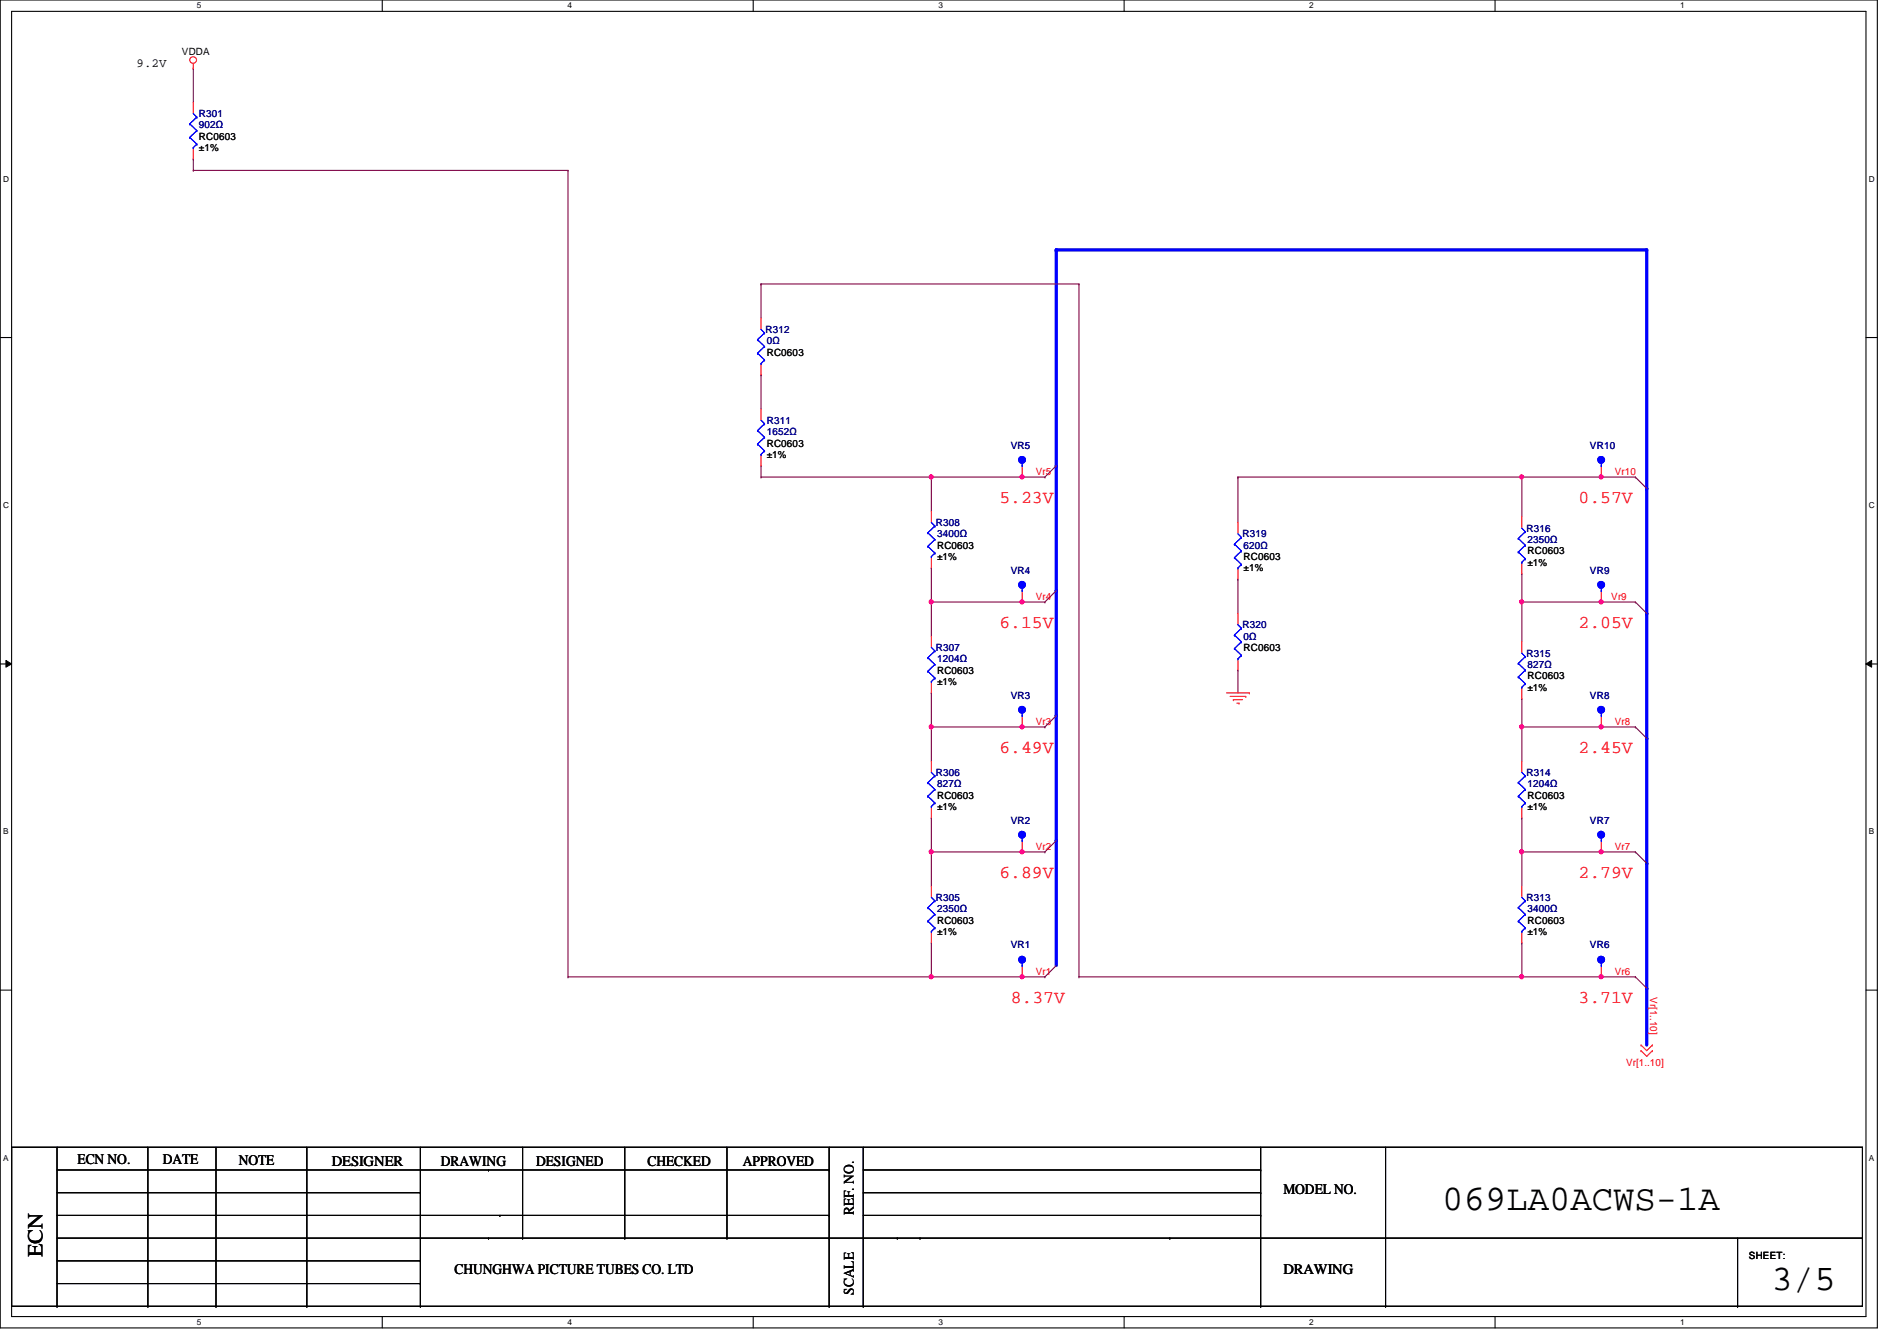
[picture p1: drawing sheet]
<svg xmlns="http://www.w3.org/2000/svg" width="297mm" height="210mm" viewBox="0 0 297 210" stroke-linecap="round" stroke-linejoin="round" font-family="sans-serif">
<path d="M0 0h294v207.9h-294zM1.8 1.8h290.4v204.3h-290.4z" fill="none" stroke="#000" stroke-width=".17"/>
<g fill="#fff">
<path d="M30.8 .2h.7v1.4h-.7z"/>
<path d="M30.8 206.2h.7v1.4h-.7z"/>
</g>
<path d="M59.9 0v1.8M59.9 206.1v1.8" fill="none" stroke="#000" stroke-width=".17"/>
<g fill="#fff">
<path d="M88.9 .2h.6v1.4h-.6z"/>
<path d="M88.9 206.2h.6v1.4h-.6z"/>
</g>
<path d="M117.9 0v1.8M117.9 206.1v1.8" fill="none" stroke="#000" stroke-width=".17"/>
<g fill="#fff">
<path d="M146.9 .2h.7v1.4h-.7z"/>
<path d="M146.9 206.2h.7v1.4h-.7z"/>
</g>
<path d="M176 0v1.8M176 206.1v1.8" fill="none" stroke="#000" stroke-width=".17"/>
<g fill="#fff">
<path d="M205 .2h.7v1.4h-.7z"/>
<path d="M205 206.2h.7v1.4h-.7z"/>
</g>
<path d="M234.1 0v1.8M234.1 206.1v1.8" fill="none" stroke="#000" stroke-width=".17"/>
<g fill="#fff">
<path d="M263.1 .2h.7v1.4h-.7z"/>
<path d="M263.1 206.2h.7v1.4h-.7z"/>
<path d="M.5 27.3h.9v1.4h-.9z"/>
<path d="M292.6 27.3h.9v1.4h-.9z"/>
<path d="M.5 78.4h.9v1.4h-.9z"/>
<path d="M292.6 78.4h.9v1.4h-.9z"/>
</g>
<path d="M0 52.8h1.8M292.2 52.8h1.8" fill="none" stroke="#000" stroke-width=".17"/>
<g fill="#fff">
<path d="M.5 129.5h.8v1.4h-.8z"/>
<path d="M292.6 129.5h.9v1.4h-.9z"/>
</g>
<path d="M0 103.9h1.8M292.2 103.9h1.8" fill="none" stroke="#000" stroke-width=".17"/>
<path d="M.9 103.4l.9 .5-.9 .5zM292.2 103.9l.9-.5v1z" fill="#000"/>
<path d="M.9 103.4l.9 .5-.9 .5zM292.2 103.9l.9-.5v1z" fill="none" stroke="#000" stroke-width=".16"/>
<g fill="#fff">
<path d="M.5 180.5h.8v1.4h-.8z"/>
<path d="M292.6 180.5h.9v1.4h-.9z"/>
</g>
<path d="M0 155h1.8M292.2 155h1.8" fill="none" stroke="#000" stroke-width=".17"/>
<path d="M257.8 115.6v19.5" fill="none" stroke="#00f" stroke-width=".51"/>
<circle cx="257.8" cy="115.6" r=".25" fill="#00f"/>
<path d="M119.2 58.7h.1M119.2 58.7v5.3M168.9 44.4h.1M168.9 44.4v108.5M193.8 90.7h.1M193.8 90.7v5.3M160.1 113.8h.1M160.1 113.8h3.5M238.3 109.3h.1M238.3 109.3v4.5" fill="none" stroke="#800040" stroke-width=".17"/>
<circle cx="160" cy="113.8" r=".32" fill="#f0f"/>
<circle cx="160" cy="113.8" r=".32" fill="none" stroke="#f0f" stroke-width=".17"/>
<path d="M165.4 72.9v19.6" fill="none" stroke="#00f" stroke-width=".51"/>
<circle cx="165.4" cy="72.9" r=".25" fill="#00f"/>
<path d="M119.2 44.4h.1M119.2 44.4v5.4M160.1 74.7h.1M160.1 74.7h3.5" fill="none" stroke="#800040" stroke-width=".17"/>
<circle cx="160" cy="74.6" r=".32" fill="#f0f"/>
<circle cx="160" cy="74.6" r=".32" fill="none" stroke="#f0f" stroke-width=".17"/>
<path d="M257.8 39.1v37.4" fill="none" stroke="#00f" stroke-width=".51"/>
<circle cx="257.8" cy="39.1" r=".25" fill="#00f"/>
<path d="M165.4 92.5v19.5" fill="none" stroke="#00f" stroke-width=".51"/>
<circle cx="165.4" cy="92.5" r=".25" fill="#00f"/>
<path d="M30.3 10.7h.1M30.3 10.7v5.3M30.3 24.9h.1M30.3 24.9v1.8" fill="none" stroke="#800040" stroke-width=".17"/>
<path d="M257.8 135.1v19.6" fill="none" stroke="#00f" stroke-width=".51"/>
<circle cx="257.8" cy="135.1" r=".25" fill="#00f"/>
<path d="M145.8 74.7h.1M145.8 74.7v5.3" fill="none" stroke="#800040" stroke-width=".17"/>
<path d="M165.4 112v19.6" fill="none" stroke="#00f" stroke-width=".51"/>
<circle cx="165.4" cy="112" r=".25" fill="#00f"/>
<path d="M257.8 154.7v8.9" fill="none" stroke="#00f" stroke-width=".51"/>
<circle cx="257.8" cy="154.7" r=".25" fill="#00f"/>
<path d="M165.4 131.6v19.5" fill="none" stroke="#00f" stroke-width=".51"/>
<circle cx="165.4" cy="131.6" r=".25" fill="#00f"/>
<path d="M250.7 113.8h.1M250.7 113.8h5.4" fill="none" stroke="#800040" stroke-width=".17"/>
<circle cx="250.7" cy="113.8" r=".32" fill="#f0f"/>
<circle cx="250.7" cy="113.8" r=".32" fill="none" stroke="#f0f" stroke-width=".17"/>
<path d="M160.1 94.2h.1M160.1 94.2h3.5" fill="none" stroke="#800040" stroke-width=".17"/>
<circle cx="160" cy="94.2" r=".32" fill="#f0f"/>
<circle cx="160" cy="94.2" r=".32" fill="none" stroke="#f0f" stroke-width=".17"/>
<path d="M250.7 94.2h.1M250.7 94.2h5.4" fill="none" stroke="#800040" stroke-width=".17"/>
<circle cx="250.7" cy="94.2" r=".32" fill="#f0f"/>
<circle cx="250.7" cy="94.2" r=".32" fill="none" stroke="#f0f" stroke-width=".17"/>
<path d="M250.7 74.7h.1M250.7 74.7h5.4" fill="none" stroke="#800040" stroke-width=".17"/>
<circle cx="250.7" cy="74.6" r=".32" fill="#f0f"/>
<circle cx="250.7" cy="74.6" r=".32" fill="none" stroke="#f0f" stroke-width=".17"/>
<path d="M238.3 74.7h.1M238.3 74.7v6.2M238.3 94.2h.1M238.3 94.2v6.3M160.1 133.3h.1M160.1 133.3h3.5M160.1 152.9h.1M160.1 152.9h3.5M168.9 152.9h.1M168.9 152.9h69.4" fill="none" stroke="#800040" stroke-width=".17"/>
<circle cx="160" cy="133.3" r=".32" fill="#f0f"/>
<circle cx="160" cy="133.3" r=".32" fill="none" stroke="#f0f" stroke-width=".17"/>
<path d="M145.8 94.2h.1M145.8 94.2v5.4M145.8 133.3h.1M145.8 133.3v5.4M145.8 152.9h.1M145.8 152.9h14.3" fill="none" stroke="#800040" stroke-width=".17"/>
<circle cx="160" cy="152.9" r=".32" fill="#f0f"/>
<circle cx="160" cy="152.9" r=".32" fill="none" stroke="#f0f" stroke-width=".17"/>
<circle cx="145.8" cy="152.9" r=".32" fill="#f0f"/>
<circle cx="145.8" cy="152.9" r=".32" fill="none" stroke="#f0f" stroke-width=".17"/>
<path d="M145.8 113.8h.1M145.8 113.8v5.3M145.8 147.6h.1M145.8 147.6v5.3" fill="none" stroke="#800040" stroke-width=".17"/>
<path d="M165.4 39.1h92.4" fill="none" stroke="#00f" stroke-width=".51"/>
<circle cx="165.4" cy="39.1" r=".25" fill="#00f"/>
<path d="M165.4 39.1v33.8" fill="none" stroke="#00f" stroke-width=".51"/>
<circle cx="165.4" cy="39.1" r=".25" fill="#00f"/>
<path d="M238.3 89.8h.1M238.3 89.8v4.4M193.8 104.9h.1M193.8 104.9v3.6M238.3 113.8h.1M238.3 113.8v5.3" fill="none" stroke="#800040" stroke-width=".17"/>
<path d="M257.8 76.5v19.5" fill="none" stroke="#00f" stroke-width=".51"/>
<circle cx="257.8" cy="76.5" r=".25" fill="#00f"/>
<path d="M250.7 152.9h.1M250.7 152.9h5.4" fill="none" stroke="#800040" stroke-width=".17"/>
<circle cx="250.7" cy="152.9" r=".32" fill="#f0f"/>
<circle cx="250.7" cy="152.9" r=".32" fill="none" stroke="#f0f" stroke-width=".17"/>
<path d="M250.7 133.3h.1M250.7 133.3h5.4" fill="none" stroke="#800040" stroke-width=".17"/>
<circle cx="250.7" cy="133.3" r=".32" fill="#f0f"/>
<circle cx="250.7" cy="133.3" r=".32" fill="none" stroke="#f0f" stroke-width=".17"/>
<path d="M238.3 133.3h.1M238.3 128h.1M238.3 128v10.7M238.3 147.6h.1M238.3 147.6v5.3" fill="none" stroke="#800040" stroke-width=".17"/>
<path d="M257.8 96v19.6" fill="none" stroke="#00f" stroke-width=".51"/>
<circle cx="257.8" cy="96" r=".25" fill="#00f"/>
<path d="M145.8 88.9h.1M145.8 88.9v5.3M238.3 94.2h.1M238.3 94.2h12.4M145.8 108.5h.1M145.8 108.5v5.3M145.8 128h.1M145.8 128v5.3M88.9 152.9h.1M88.9 152.9h56.9" fill="none" stroke="#800040" stroke-width=".17"/>
<circle cx="238.3" cy="94.2" r=".32" fill="#f0f"/>
<circle cx="238.3" cy="94.2" r=".32" fill="none" stroke="#f0f" stroke-width=".17"/>
<path d="M145.8 74.7h.1M145.8 74.7h14.3" fill="none" stroke="#800040" stroke-width=".17"/>
<circle cx="145.8" cy="74.6" r=".32" fill="#f0f"/>
<circle cx="145.8" cy="74.6" r=".32" fill="none" stroke="#f0f" stroke-width=".17"/>
<path d="M238.3 113.8h.1M238.3 113.8h12.4" fill="none" stroke="#800040" stroke-width=".17"/>
<circle cx="238.3" cy="113.8" r=".32" fill="#f0f"/>
<circle cx="238.3" cy="113.8" r=".32" fill="none" stroke="#f0f" stroke-width=".17"/>
<path d="M145.8 94.2h.1M145.8 94.2h14.3" fill="none" stroke="#800040" stroke-width=".17"/>
<circle cx="145.8" cy="94.2" r=".32" fill="#f0f"/>
<circle cx="145.8" cy="94.2" r=".32" fill="none" stroke="#f0f" stroke-width=".17"/>
<path d="M145.8 113.8h.1M145.8 113.8h14.3" fill="none" stroke="#800040" stroke-width=".17"/>
<circle cx="145.8" cy="113.8" r=".32" fill="#f0f"/>
<circle cx="145.8" cy="113.8" r=".32" fill="none" stroke="#f0f" stroke-width=".17"/>
<path d="M88.9 26.7h.1M88.9 26.7v126.2M238.3 152.9h.1M238.3 152.9h12.4" fill="none" stroke="#800040" stroke-width=".17"/>
<circle cx="238.3" cy="152.9" r=".32" fill="#f0f"/>
<circle cx="238.3" cy="152.9" r=".32" fill="none" stroke="#f0f" stroke-width=".17"/>
<path d="M238.3 74.7h.1M238.3 74.7h12.4" fill="none" stroke="#800040" stroke-width=".17"/>
<circle cx="238.3" cy="74.6" r=".32" fill="#f0f"/>
<circle cx="238.3" cy="74.6" r=".32" fill="none" stroke="#f0f" stroke-width=".17"/>
<path d="M145.8 133.3h.1M145.8 133.3h14.3" fill="none" stroke="#800040" stroke-width=".17"/>
<circle cx="145.8" cy="133.3" r=".32" fill="#f0f"/>
<circle cx="145.8" cy="133.3" r=".32" fill="none" stroke="#f0f" stroke-width=".17"/>
<path d="M238.3 133.3h.1M238.3 133.3h12.4" fill="none" stroke="#800040" stroke-width=".17"/>
<circle cx="238.3" cy="133.3" r=".32" fill="#f0f"/>
<circle cx="238.3" cy="133.3" r=".32" fill="none" stroke="#f0f" stroke-width=".17"/>
<g fill="none" stroke="#800040" stroke-width=".17">
<path d="M30.3 26.7h.1M30.3 26.7h58.6M119.2 44.4h.1M119.2 44.4h49.7M119.2 72.9h.1M119.2 74.7h.1M119.2 72.9v1.8M119.2 74.7h26.6M163.6 74.7h.1M165.4 72.9l-1.8 1.8M193.8 74.7h.1M193.8 74.7v7.1"/>
<path d="M193.8 74.7h44.5M256.1 74.7h.1M256.1 74.7l1.7 1.8M163.6 94.2h.1M165.4 92.5l-1.8 1.7M256.1 94.2h.1M256.1 94.2l1.7 1.8M163.6 113.8h.1M165.4 112l-1.8 1.8M256.1 113.8h.1M256.1 113.8l1.7 1.8M163.6 133.3h.1"/>
<path d="M165.4 131.6l-1.8 1.7M256.1 133.3h.1M256.1 133.3l1.7 1.8M163.6 152.9h.1M165.4 151.1l-1.8 1.8M256.1 152.9h.1M256.1 152.9l1.7 1.8"/>
</g>
<g fill="none" stroke="#f00" stroke-width=".17">
<path d="M30.3 10.7h.1M30.3 9.9v.8M160.1 72.9v1.8M192.1 108.5h3.5M192.6 109h2.5M193.1 109.5h.1M193.1 109.5h1.5M193.7 110.1h.3M194 110.1h.1M195.1 109h.1M195.6 108.5h.1M257 164.5h.1"/>
<path d="M257 163.6h.1M257 164.5l.8 .9 .9-.9M257 163.6l.8 .9 .9-.9M258.7 164.5h.1M258.7 163.6h.1"/>
<circle cx="30.2" cy="9.4" r=".52"/>
</g>
<g fill="none" stroke="#000" stroke-width=".17">
<path d="M1.8 179.6h289.8v24.9h-289.8zM8.9 179.6v24.9M23.2 179.6v24.9M33.8 179.6v24.9M48 179.6v24.9M65.8 179.6v24.9M81.8 179.6v14.2M97.8 179.6v14.2M113.8 179.6v14.2M129.8 179.6v24.9M135.2 179.6v24.9M197.4 179.6v24.9"/>
<path d="M217 179.6v24.9M8.9 183.1h120.9M8.9 186.7h56.9M8.9 190.2h120.9M8.9 193.8h282.7M8.9 197.4h56.9M65.8 186.7h.1M65.8 197.4h.1M76.5 183.1h.1M76.5 193.8h.1M78.3 190.2h.1M81.8 193.8h.1"/>
<path d="M97.8 193.8h.1M113.8 193.8h.1M129.8 193.8h.1M129.8 183.1h.1M129.8 190.2h.1M135.2 183.1h62.2M135.2 186.7h62.2M135.2 190.2h62.2M140.5 193.8h.1M144.1 193.8h.1M183.2 193.8h.1M197.4 183.1h.1"/>
<path d="M197.4 186.7h.1M197.4 190.2h.1M272.1 193.8v10.7M291.6 193.8h.1M8.9 204.5h.1M8.9 200.9h56.9M23.2 204.5h.1M33.8 204.5h.1M48 204.5h.1M65.8 204.5h.1M65.8 200.9h.1M129.8 204.5h.1"/>
<path d="M135.2 204.5h.1M197.4 204.5h.1M217 204.5h.1M272.1 204.5h.1"/>
</g>
<circle cx="160" cy="72" r=".54" fill="#00f"/>
<g fill="none" stroke="#00f" stroke-width=".17">
<path d="M160.1 72.9h.1M160.1 72.6v.3"/>
<circle cx="160" cy="72" r=".54"/>
</g>
<circle cx="160" cy="72" r=".54" fill="#00f"/>
<g fill="none" stroke="#00f" stroke-width=".17">
<path d="M118.6 53.2h.1M118.6 55.3h.1M118.6 53.2l1.1 1M118.6 55.3l1.1 1M119.2 56.9h.1M119.2 51.6l.5 .5M119.7 52.1h.1M119.7 54.2h.1M119.7 56.3h.1M119.7 52.1l-1.1 1.1M119.7 54.2l-1.1 1.1M119.7 56.3l-.5 .6"/>
<path d="M118.6 67.4h.1M118.6 69.5h.1M118.6 67.4l1.1 1.1M118.6 69.5l1.1 1.1M119.2 71.1h.1M119.2 65.8l.5 .5M119.7 66.3h.1M119.7 68.5h.1M119.7 70.6h.1M119.7 66.3l-1.1 1.1M119.7 68.5l-1.1 1M119.7 70.6l-.5 .5"/>
<path d="M160.1 72.9h.1M160.1 72.6v.3M237.7 122.5h.1M237.7 124.6h.1M237.7 122.5l1.1 1.1M237.7 124.6l1.1 1.1M238.3 126.2h.1M238.3 120.9l.5 .6M238.8 121.5h.1M238.8 123.6h.1M238.8 125.7h.1M238.8 121.5l-1.1 1"/>
<path d="M238.8 123.6l-1.1 1M238.8 125.7l-.5 .5M237.7 142.1h.1M237.7 144.2h.1M237.7 142.1l1.1 1M237.7 144.2l1.1 1M238.3 145.8h.1M238.3 140.5l.5 .5M238.8 141h.1M238.8 143.1h.1M238.8 145.2h.1M238.8 141l-1.1 1.1"/>
<path d="M238.8 143.1l-1.1 1.1M238.8 145.2l-.5 .6"/>
<circle cx="160" cy="72" r=".54"/>
</g>
<path d="M119.2 49.8v1.8M119.2 56.9v1.8M119.2 64v1.8M119.2 71.1v1.8M160.1 92.5v1.7M238.3 119.1v1.8M238.3 126.2v1.8M238.3 138.7v1.8M238.3 145.8v1.8" fill="none" stroke="#f00" stroke-width=".17"/>
<circle cx="160" cy="91.5" r=".54" fill="#00f"/>
<g fill="none" stroke="#00f" stroke-width=".17">
<path d="M160.1 92.5h.1M160.1 92.1v.4"/>
<circle cx="160" cy="91.5" r=".54"/>
</g>
<circle cx="160" cy="91.5" r=".54" fill="#00f"/>
<g fill="none" stroke="#00f" stroke-width=".17">
<path d="M160.1 92.5h.1M160.1 92.1v.4M237.7 84.3h.1M237.7 86.4h.1M237.7 84.3l1.1 1M237.7 86.4l1.1 1.1M238.3 88h.1M238.3 82.7l.5 .5M238.8 83.2h.1M238.8 85.3h.1M238.8 87.5h.1M238.8 83.2l-1.1 1.1"/>
<path d="M238.8 85.3l-1.1 1.1M238.8 87.5l-.5 .5M237.7 103.8h.1M237.7 106h.1M237.7 103.8l1.1 1.1M237.7 106l1.1 1M238.3 107.6h.1M238.3 102.2l.5 .6M238.8 102.8h.1M238.8 104.9h.1M238.8 107h.1M238.8 102.8l-1.1 1"/>
<path d="M238.8 104.9l-1.1 1.1M238.8 107l-.5 .6"/>
<circle cx="160" cy="91.5" r=".54"/>
</g>
<path d="M238.3 80.9v1.8M238.3 88v1.8M238.3 100.5v1.7M238.3 107.6v1.7M250.7 112v1.8" fill="none" stroke="#f00" stroke-width=".17"/>
<circle cx="250.7" cy="111.1" r=".54" fill="#00f"/>
<g fill="none" stroke="#00f" stroke-width=".17">
<path d="M250.7 112h.1M250.7 111.7v.3"/>
<circle cx="250.7" cy="111.1" r=".54"/>
</g>
<circle cx="250.7" cy="111.1" r=".54" fill="#00f"/>
<g fill="none" stroke="#00f" stroke-width=".17">
<path d="M250.7 112h.1M250.7 111.7v.3"/>
<circle cx="250.7" cy="111.1" r=".54"/>
</g>
<path d="M160.1 151.1v1.8" fill="none" stroke="#f00" stroke-width=".17"/>
<circle cx="160" cy="150.2" r=".54" fill="#00f"/>
<g fill="none" stroke="#00f" stroke-width=".17">
<path d="M160.1 151.1h.1M160.1 150.8v.3"/>
<circle cx="160" cy="150.2" r=".54"/>
</g>
<circle cx="160" cy="150.2" r=".54" fill="#00f"/>
<g fill="none" stroke="#00f" stroke-width=".17">
<path d="M193.3 99.4h.1M193.3 85.2h.1M193.3 87.3h.1M193.3 99.4l1.1 1.1M193.3 85.2l1.1 1M193.3 87.3l1.1 1M193.8 88.9h.1M193.8 97.8l.6 .5M193.8 83.6l.6 .5M194.4 98.3h.1M194.4 84.1h.1M194.4 86.2h.1"/>
<path d="M194.4 88.3h.1M194.4 98.3l-1.1 1.1M194.4 84.1l-1.1 1.1M194.4 86.2l-1.1 1.1M194.4 88.3l-.6 .6M193.3 101.5h.1M193.3 101.5l1.1 1.1M193.8 103.1h.1M194.4 100.5h.1M194.4 102.6h.1M194.4 100.5l-1.1 1M194.4 102.6l-.6 .5"/>
<path d="M160.1 151.1h.1M160.1 150.8v.3"/>
<circle cx="160" cy="150.2" r=".54"/>
</g>
<path d="M193.8 81.8v1.8M193.8 88.9v1.8M193.8 96v1.8M193.8 103.1v1.8M250.7 151.1v1.8" fill="none" stroke="#f00" stroke-width=".17"/>
<circle cx="250.7" cy="150.2" r=".54" fill="#00f"/>
<g fill="none" stroke="#00f" stroke-width=".17">
<path d="M250.7 151.1h.1M250.7 150.8v.3"/>
<circle cx="250.7" cy="150.2" r=".54"/>
</g>
<circle cx="250.7" cy="150.2" r=".54" fill="#00f"/>
<g fill="none" stroke="#00f" stroke-width=".17">
<path d="M250.7 151.1h.1M250.7 150.8v.3"/>
<circle cx="250.7" cy="150.2" r=".54"/>
</g>
<path d="M160.1 112v1.8" fill="none" stroke="#f00" stroke-width=".17"/>
<circle cx="160" cy="111.1" r=".54" fill="#00f"/>
<g fill="none" stroke="#00f" stroke-width=".17">
<path d="M160.1 112h.1M160.1 111.7v.3"/>
<circle cx="160" cy="111.1" r=".54"/>
</g>
<circle cx="160" cy="111.1" r=".54" fill="#00f"/>
<g fill="none" stroke="#00f" stroke-width=".17">
<path d="M160.1 112h.1M160.1 111.7v.3M145.3 122.5h.1M145.3 124.6h.1M145.3 122.5l1.1 1.1M145.3 124.6l1.1 1.1M145.8 126.2h.1M145.8 120.9l.6 .6M146.4 121.5h.1M146.4 123.6h.1M146.4 125.7h.1M146.4 121.5l-1.1 1"/>
<path d="M146.4 123.6l-1.1 1M146.4 125.7l-.6 .5M145.3 142.1h.1M145.3 144.2h.1M145.3 142.1l1.1 1M145.3 144.2l1.1 1M145.8 145.8h.1M145.8 140.5l.6 .5M146.4 141h.1M146.4 143.1h.1M146.4 145.2h.1M146.4 141l-1.1 1.1"/>
<path d="M146.4 143.1l-1.1 1.1M146.4 145.2l-.6 .6"/>
<circle cx="160" cy="111.1" r=".54"/>
</g>
<path d="M250.7 92.5v1.7M145.8 119.1v1.8M145.8 126.2v1.8M145.8 138.7v1.8M145.8 145.8v1.8" fill="none" stroke="#f00" stroke-width=".17"/>
<circle cx="250.7" cy="91.5" r=".54" fill="#00f"/>
<g fill="none" stroke="#00f" stroke-width=".17">
<path d="M250.7 92.5h.1M250.7 92.1v.4"/>
<circle cx="250.7" cy="91.5" r=".54"/>
</g>
<circle cx="250.7" cy="91.5" r=".54" fill="#00f"/>
<g fill="none" stroke="#00f" stroke-width=".17">
<path d="M250.7 92.5h.1M250.7 92.1v.4"/>
<circle cx="250.7" cy="91.5" r=".54"/>
</g>
<path d="M160.1 131.6v1.7" fill="none" stroke="#f00" stroke-width=".17"/>
<circle cx="160" cy="130.7" r=".54" fill="#00f"/>
<g fill="none" stroke="#00f" stroke-width=".17">
<path d="M160.1 131.6h.1M160.1 131.2v.4"/>
<circle cx="160" cy="130.7" r=".54"/>
</g>
<circle cx="160" cy="130.7" r=".54" fill="#00f"/>
<g fill="none" stroke="#00f" stroke-width=".17">
<path d="M160.1 131.6h.1M160.1 131.2v.4"/>
<circle cx="160" cy="130.7" r=".54"/>
</g>
<path d="M250.7 131.6v1.7" fill="none" stroke="#f00" stroke-width=".17"/>
<circle cx="250.7" cy="130.7" r=".54" fill="#00f"/>
<g fill="none" stroke="#00f" stroke-width=".17">
<path d="M250.7 131.6h.1M250.7 131.2v.4"/>
<circle cx="250.7" cy="130.7" r=".54"/>
</g>
<circle cx="250.7" cy="130.7" r=".54" fill="#00f"/>
<g fill="none" stroke="#00f" stroke-width=".17">
<path d="M29.7 19.4h.1M29.7 19.4l1.1 1M30.3 17.8l.5 .5M30.8 18.3h.1M30.8 18.3l-1.1 1.1M29.7 21.5h.1M29.7 21.5l1.1 1.1M30.3 23.1h.1M30.8 20.4h.1M30.8 22.6h.1M30.8 20.4l-1.1 1.1M30.8 22.6l-.5 .5"/>
<path d="M145.3 103h.1M145.3 105.1h.1M145.3 103l1.1 1M145.3 105.1l1.1 1M145.8 106.7h.1M145.8 101.3l.6 .6M146.4 101.9h.1M146.4 104h.1M146.4 106.1h.1M146.4 101.9l-1.1 1.1M146.4 104l-1.1 1.1M146.4 106.1l-.6 .6"/>
<path d="M250.7 131.6h.1M250.7 131.2v.4"/>
<circle cx="250.7" cy="130.7" r=".54"/>
</g>
<path d="M30.3 16v1.8M30.3 23.1v1.8M250.7 72.9v1.8M145.8 99.6v1.7M145.8 106.7v1.8" fill="none" stroke="#f00" stroke-width=".17"/>
<circle cx="250.7" cy="72" r=".54" fill="#00f"/>
<g fill="none" stroke="#00f" stroke-width=".17">
<path d="M250.7 72.9h.1M250.7 72.6v.3"/>
<circle cx="250.7" cy="72" r=".54"/>
</g>
<circle cx="250.7" cy="72" r=".54" fill="#00f"/>
<g fill="none" stroke="#00f" stroke-width=".17">
<path d="M250.7 72.9h.1M250.7 72.6v.3M145.3 83.4h.1M145.3 85.5h.1M145.3 83.4l1.1 1.1M145.3 85.5l1.1 1.1M145.8 87.1h.1M145.8 81.8l.6 .5M146.4 82.3h.1M146.4 84.5h.1M146.4 86.6h.1M146.4 82.3l-1.1 1.1"/>
<path d="M146.4 84.5l-1.1 1M146.4 86.6l-.6 .5"/>
<circle cx="250.7" cy="72" r=".54"/>
</g>
<path d="M145.8 80v1.8M145.8 87.1v1.8" fill="none" stroke="#f00" stroke-width=".17"/>
<circle cx="160" cy="113.8" r=".32" fill="#f0f"/>
<circle cx="160" cy="113.8" r=".32" fill="none" stroke="#f0f" stroke-width=".17"/>
<circle cx="160" cy="74.6" r=".32" fill="#f0f"/>
<circle cx="160" cy="74.6" r=".32" fill="none" stroke="#f0f" stroke-width=".17"/>
<circle cx="250.7" cy="113.8" r=".32" fill="#f0f"/>
<circle cx="250.7" cy="113.8" r=".32" fill="none" stroke="#f0f" stroke-width=".17"/>
<circle cx="160" cy="94.2" r=".32" fill="#f0f"/>
<circle cx="160" cy="94.2" r=".32" fill="none" stroke="#f0f" stroke-width=".17"/>
<circle cx="250.7" cy="94.2" r=".32" fill="#f0f"/>
<circle cx="250.7" cy="94.2" r=".32" fill="none" stroke="#f0f" stroke-width=".17"/>
<circle cx="250.7" cy="74.6" r=".32" fill="#f0f"/>
<circle cx="250.7" cy="74.6" r=".32" fill="none" stroke="#f0f" stroke-width=".17"/>
<circle cx="160" cy="133.3" r=".32" fill="#f0f"/>
<circle cx="160" cy="133.3" r=".32" fill="none" stroke="#f0f" stroke-width=".17"/>
<circle cx="160" cy="152.9" r=".32" fill="#f0f"/>
<circle cx="160" cy="152.9" r=".32" fill="none" stroke="#f0f" stroke-width=".17"/>
<circle cx="145.8" cy="152.9" r=".32" fill="#f0f"/>
<circle cx="145.8" cy="152.9" r=".32" fill="none" stroke="#f0f" stroke-width=".17"/>
<circle cx="250.7" cy="152.9" r=".32" fill="#f0f"/>
<circle cx="250.7" cy="152.9" r=".32" fill="none" stroke="#f0f" stroke-width=".17"/>
<circle cx="250.7" cy="133.3" r=".32" fill="#f0f"/>
<circle cx="250.7" cy="133.3" r=".32" fill="none" stroke="#f0f" stroke-width=".17"/>
<circle cx="238.3" cy="94.2" r=".32" fill="#f0f"/>
<circle cx="238.3" cy="94.2" r=".32" fill="none" stroke="#f0f" stroke-width=".17"/>
<circle cx="145.8" cy="74.6" r=".32" fill="#f0f"/>
<circle cx="145.8" cy="74.6" r=".32" fill="none" stroke="#f0f" stroke-width=".17"/>
<circle cx="238.3" cy="113.8" r=".32" fill="#f0f"/>
<circle cx="238.3" cy="113.8" r=".32" fill="none" stroke="#f0f" stroke-width=".17"/>
<circle cx="145.8" cy="94.2" r=".32" fill="#f0f"/>
<circle cx="145.8" cy="94.2" r=".32" fill="none" stroke="#f0f" stroke-width=".17"/>
<circle cx="145.8" cy="113.8" r=".32" fill="#f0f"/>
<circle cx="145.8" cy="113.8" r=".32" fill="none" stroke="#f0f" stroke-width=".17"/>
<circle cx="238.3" cy="152.9" r=".32" fill="#f0f"/>
<circle cx="238.3" cy="152.9" r=".32" fill="none" stroke="#f0f" stroke-width=".17"/>
<circle cx="238.3" cy="74.6" r=".32" fill="#f0f"/>
<circle cx="238.3" cy="74.6" r=".32" fill="none" stroke="#f0f" stroke-width=".17"/>
<circle cx="145.8" cy="133.3" r=".32" fill="#f0f"/>
<circle cx="145.8" cy="133.3" r=".32" fill="none" stroke="#f0f" stroke-width=".17"/>
<circle cx="238.3" cy="133.3" r=".32" fill="#f0f"/>
<circle cx="238.3" cy="133.3" r=".32" fill="none" stroke="#f0f" stroke-width=".17"/>
<g font-size="5.7">
<text x="225.8" y="189.4">069LA0ACWS-1A</text>
<text x="277.4" y="201.9">3/5</text>
</g>
<text font-size="3.3" x="6.6" y="196.8" transform="rotate(-90 6.6 196.8)">ECN</text>
<g font-size="2.8" fill="#f00">
<text x="156.5" y="78.7">5.23V</text>
<text x="247.2" y="78.7">0.57V</text>
<text x="156.5" y="98.3">6.15V</text>
<text x="247.2" y="98.3">2.05V</text>
<text x="156.5" y="117.8">6.49V</text>
<text x="247.2" y="117.8">2.45V</text>
<text x="156.5" y="137.4">6.89V</text>
<text x="247.2" y="137.4">2.79V</text>
<text x="158.3" y="156.9">8.37V</text>
<text x="247.2" y="156.9">3.71V</text>
</g>
<g font-size="2.3">
<text x="12.1" y="182.2">ECN NO.</text>
<text x="25.5" y="182.2">DATE</text>
<text x="37.4" y="182.3">NOTE</text>
<text x="51.9" y="182.5">DESIGNER</text>
<text x="69" y="182.5">DRAWING</text>
<text x="83.9" y="182.5">DESIGNED</text>
<text x="101.4" y="182.5">CHECKED</text>
<text x="116.3" y="182.5">APPROVED</text>
<text x="133.7" y="190.2" transform="rotate(-90 133.7 190.2)">REF. NO.</text>
<text x="201" y="186.9">MODEL NO.</text>
<text x="71.2" y="199.4">CHUNGHWA PICTURE TUBES CO. LTD</text>
<text x="133.7" y="202.7" transform="rotate(-90 133.7 202.7)">SCALE</text>
<text x="201" y="199.4">DRAWING</text>
</g>
<text font-size="1.9" x="21.4" y="10.4">9.2V</text>
<g font-size="1.6">
<text x="28.5" y="8.6">VDDA</text>
<text x="31.2" y="21.9">RC0603</text>
<text x="31.2" y="23.7">±1%</text>
<text x="120.1" y="55.7">RC0603</text>
<text x="120.1" y="69.9">RC0603</text>
<text x="120.1" y="71.7">±1%</text>
<text x="146.7" y="85.9">RC0603</text>
<text x="146.7" y="87.7">±1%</text>
<text x="194.7" y="87.7">RC0603</text>
<text x="194.7" y="89.5">±1%</text>
<text x="239.2" y="86.8">RC0603</text>
<text x="239.2" y="88.6">±1%</text>
<text x="194.7" y="101.9">RC0603</text>
<text x="146.7" y="105.5">RC0603</text>
<text x="146.7" y="107.2">±1%</text>
<text x="239.2" y="106.3">RC0603</text>
<text x="239.2" y="108.1">±1%</text>
<text x="146.7" y="125">RC0603</text>
<text x="239.2" y="125">RC0603</text>
<text x="146.7" y="126.8">±1%</text>
<text x="239.2" y="126.8">±1%</text>
<text x="146.7" y="144.6">RC0603</text>
<text x="146.7" y="146.3">±1%</text>
<text x="239.2" y="144.6">RC0603</text>
<text x="239.2" y="146.3">±1%</text>
<text x="273.9" y="197">SHEET:</text>
</g>
<g font-size="1.6" fill="#000080">
<text x="31.2" y="18.3">R301</text>
<text x="31.2" y="20.1">902Ω</text>
<text x="119.9" y="52.1">R312</text>
<text x="120.1" y="53.9">0Ω</text>
<text x="120.1" y="66.3">R311</text>
<text x="120.1" y="68.1">1652Ω</text>
<text x="158.3" y="70.2">VR5</text>
<text x="249" y="70.2">VR10</text>
<text x="146.6" y="82.3">R308</text>
<text x="239" y="83.2">R316</text>
<text x="146.7" y="84.1">3400Ω</text>
<text x="158.3" y="89.8">VR4</text>
<text x="194.6" y="84.1">R319</text>
<text x="194.7" y="85.9">620Ω</text>
<text x="239.2" y="85">2350Ω</text>
<text x="249" y="89.8">VR9</text>
<text x="146.6" y="101.9">R307</text>
<text x="194.6" y="98.3">R320</text>
<text x="194.7" y="100.1">0Ω</text>
<text x="146.7" y="103.7">1204Ω</text>
<text x="239" y="102.8">R315</text>
<text x="239.2" y="104.6">827Ω</text>
<text x="158.3" y="109.3">VR3</text>
<text x="249" y="109.3">VR8</text>
<text x="146.6" y="121.5">R306</text>
<text x="146.7" y="123.2">827Ω</text>
<text x="239" y="121.5">R314</text>
<text x="239.2" y="123.2">1204Ω</text>
<text x="158.3" y="128.9">VR2</text>
<text x="249" y="128.9">VR7</text>
<text x="146.6" y="141">R305</text>
<text x="146.7" y="142.8">2350Ω</text>
<text x="239" y="141">R313</text>
<text x="239.2" y="142.8">3400Ω</text>
<text x="158.3" y="148.5">VR1</text>
<text x="249" y="148.5">VR6</text>
</g>
<g font-size="1.6" fill="#f00">
<text x="162.2" y="74.3">Vr5</text>
<text x="252.9" y="74.3">Vr10</text>
<text x="162.2" y="93.9">Vr4</text>
<text x="252.3" y="93.9">Vr9</text>
<text x="162.2" y="113.5">Vr3</text>
<text x="252.9" y="113.5">Vr8</text>
<text x="162.2" y="133">Vr2</text>
<text x="252.9" y="133">Vr7</text>
<text x="162.2" y="152.6">Vr1</text>
<text x="252.9" y="152.6">Vr6</text>
<text x="258.4" y="156.1" transform="rotate(90 258.4 156.1)">Vr[1..10]</text>
<text x="254.6" y="166.8">Vr[1..10]</text>
</g>
<g font-size="1.3">
<text x="30.8" y="1.3">5</text>
<text x="88.9" y="1.3">4</text>
<text x="146.9" y="1.3">3</text>
<text x="205" y="1.3">2</text>
<text x="263.1" y="1.3">1</text>
<text x=".5" y="28.4">D</text>
<text x="292.6" y="28.4">D</text>
<text x=".5" y="79.5">C</text>
<text x="292.6" y="79.5">C</text>
<text x=".5" y="130.6">B</text>
<text x="292.6" y="130.6">B</text>
<text x=".5" y="181.7">A</text>
<text x="292.6" y="181.7">A</text>
<text x="30.8" y="207.4">5</text>
<text x="88.9" y="207.4">4</text>
<text x="146.9" y="207.4">3</text>
<text x="205" y="207.4">2</text>
<text x="263.1" y="207.4">1</text>
</g>
</svg>
